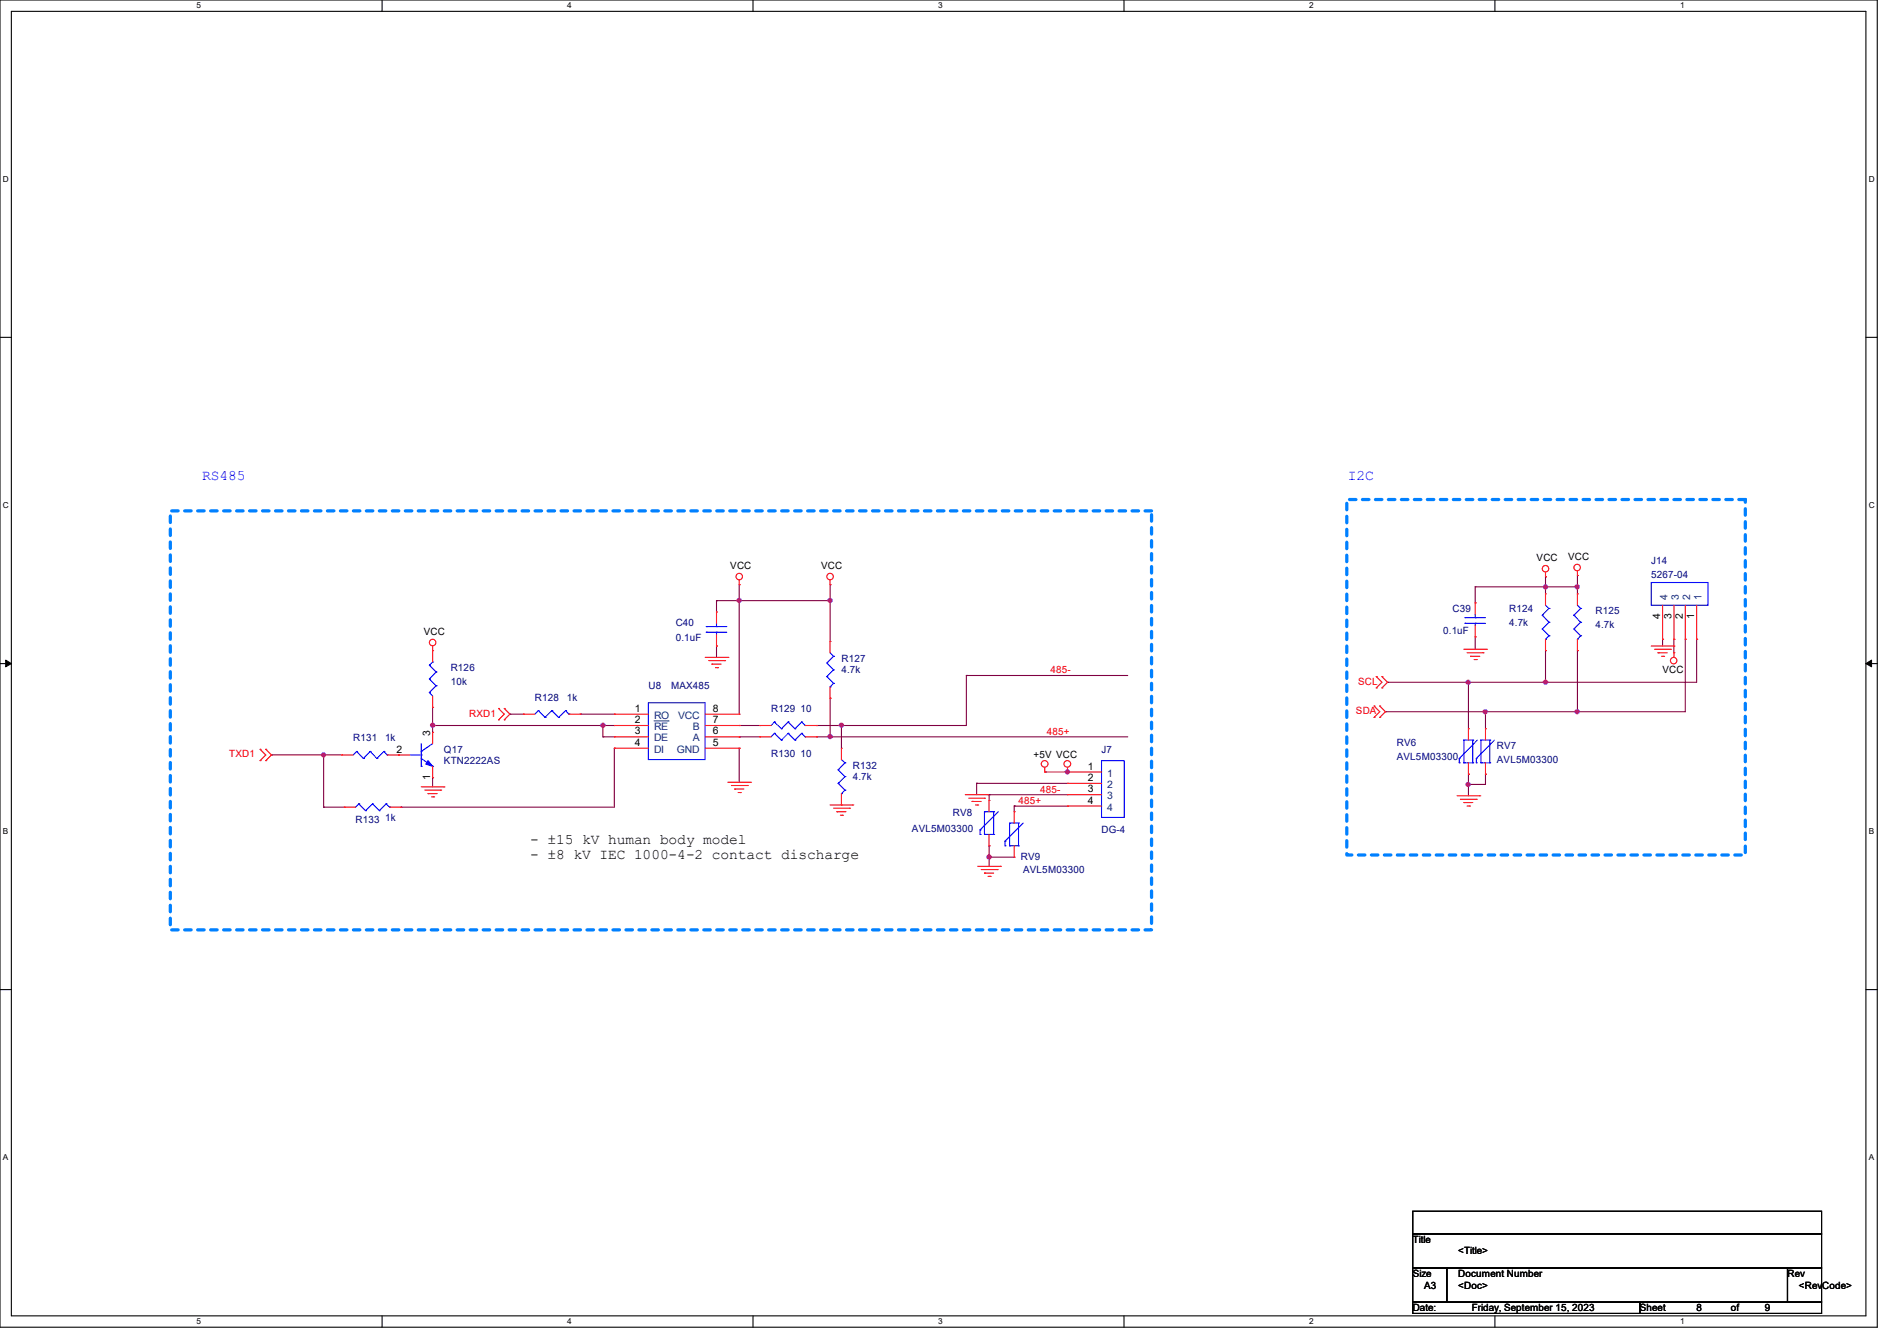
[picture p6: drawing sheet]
<svg xmlns="http://www.w3.org/2000/svg" width="297mm" height="210mm" viewBox="0 0 297 210" stroke-linecap="round" stroke-linejoin="round" font-family="sans-serif">
<path d="M0 0h293.9v207.9h-293.9zM1.8 1.8h290.3v204.3h-290.3z" fill="none" stroke="#000" stroke-width=".17"/>
<g fill="#fff">
<path d="M30.8 .2h.7v1.4h-.7z"/>
<path d="M30.8 206.2h.7v1.4h-.7z"/>
</g>
<path d="M59.8 0v1.8M59.8 206.1v1.8" fill="none" stroke="#000" stroke-width=".17"/>
<g fill="#fff">
<path d="M88.8 .2h.7v1.4h-.7z"/>
<path d="M88.8 206.2h.7v1.4h-.7z"/>
</g>
<path d="M117.9 0v1.8M117.9 206.1v1.8" fill="none" stroke="#000" stroke-width=".17"/>
<g fill="#fff">
<path d="M146.9 .2h.7v1.4h-.7z"/>
<path d="M146.9 206.2h.7v1.4h-.7z"/>
</g>
<path d="M176 0v1.8M176 206.1v1.8" fill="none" stroke="#000" stroke-width=".17"/>
<g fill="#fff">
<path d="M205 .2h.7v1.4h-.7z"/>
<path d="M205 206.2h.7v1.4h-.7z"/>
</g>
<path d="M234.1 0v1.8M234.1 206.1v1.8" fill="none" stroke="#000" stroke-width=".17"/>
<g fill="#fff">
<path d="M263.1 .2h.6v1.4h-.6z"/>
<path d="M263.1 206.2h.6v1.4h-.6z"/>
<path d="M.5 27.3h.9v1.4h-.9z"/>
<path d="M292.6 27.3h.9v1.4h-.9z"/>
<path d="M.5 78.4h.9v1.4h-.9z"/>
<path d="M292.6 78.4h.9v1.4h-.9z"/>
</g>
<path d="M0 52.8h1.8M292.1 52.8h1.8" fill="none" stroke="#000" stroke-width=".17"/>
<g fill="#fff">
<path d="M.5 129.5h.8v1.4h-.8z"/>
<path d="M292.6 129.5h.8v1.4h-.8z"/>
</g>
<path d="M0 103.9h1.8M292.1 103.9h1.8" fill="none" stroke="#000" stroke-width=".17"/>
<path d="M.9 103.4l.9 .5-.9 .5zM292.1 103.9l.9-.5v1z" fill="#000" stroke="#000" stroke-width=".16"/>
<g fill="#fff">
<path d="M.5 180.5h.8v1.4h-.8z"/>
<path d="M292.6 180.5h.8v1.4h-.8z"/>
</g>
<path d="M0 155h1.8M292.1 155h1.8M221.2 189.7h64v3.6h-64zM221.2 193.3h64v5.3h-64zM221.2 198.6h5.3v5.3h-5.3zM226.5 198.6h53.4v5.3h-53.4zM279.9 198.6h5.3v5.3h-5.3zM221.2 203.9h35.6v1.8h-35.6zM256.8 203.9h28.4v1.8h-28.4z" fill="none" stroke="#000" stroke-width=".17"/>
<path d="M210.9 78.2h62.4v55.7h-62.4zM26.7 80h153.6v65.6h-153.6z" fill="none" stroke="#0080ff" stroke-width=".51" stroke-dasharray="1"/>
<g fill="none" stroke="#800040" stroke-width=".17">
<path d="M112.2 94.1h.1M112.2 94.1h17.8M112.2 94.1v1.7M115.7 94.1h.1M115.7 91.6h.1M115.7 91.6v20.2M130 91.6h.1M130 94.1h.1M130 91.6v8.9M231 91.9h.1M231 99.7h.1M231 94.4h.1"/>
<path d="M231 91.9h16M231 91.9v2.5M231 99.7v2M242 90.3h.1M242 91.9h.1M242 90.3v2.7M247 91.9h.1M247 90.1h.1M247 90.1v2.9M42.5 118.2h.1M42.5 118.2h11M50.7 118.2h.1"/>
<path d="M50.7 118.2v8.2M67.7 113.6h.1M67.7 110.8h.1M67.7 113.6h28.5M67.7 110.8v3.9M79.8 111.8h.1M79.8 111.8h2.2M90.8 111.8h.1M90.8 111.8h5.4M94.4 113.6h.1M94.4 115.4h.1M94.4 115.4h1.8"/>
<path d="M94.4 113.6v1.8M96.2 117.2h.1M96.2 117.2v9.2h-33.4M112.2 101.2h.1M112.2 101.2v1.8M115.7 113.6h.1M115.7 115.4h.1M115.7 117.2h.1M115.7 113.6h3.3M115.7 115.4h3.3M115.7 117.2v5.3M127.8 113.6h.1"/>
<path d="M127.8 115.4h.1M127.8 115.4h48.8M130 109.3h.1M130 115.4h.1M130 109.3v6.1M131.7 113.6h.1M131.7 113.6v3.6M151.3 105.8h.1M151.3 105.8v7.8h-23.5M151.3 105.8h25.3M216.9 111.5h.1M217.3 106.8h.1"/>
<path d="M229.9 106.8h.1M229.9 106.8v7.3M232.6 111.5h.1M232.6 111.5v2.6M242 101.9h.1M242 106.8h.1M242 101.9v4.9M247 111.5h.1M247 101.9h.1M247 101.9v9.6M260.3 100.1h.1M260.3 100.1v1.1"/>
<path d="M262.1 100.1h.1M262.1 100.1v2.1M263.9 100.1h.1M263.9 100.1v11.4h-47M265.6 100.1h.1M265.6 100.1v6.7h-48.3M50.7 126.4h.1M50.7 126.4h3.2M62.8 126.4h.1M67.7 121.8h.1M67.7 121.8v1.4M152.9 122.7h.1"/>
<path d="M152.9 122.7v1.8M152.9 122.7h14.2M154.9 134.2h.1M154.9 124.5h.1M154.9 132.5h.1M154.9 124.5v.8M154.9 132.5v3.2M154.9 134.2h3.9M154.9 124.5h12.2M158.8 126.2h.1M158.8 126.2h8.3M158.8 126.2v.9"/>
<path d="M163.6 120.9h.1M163.6 120.9h3.5M229.9 122.9h.1M229.9 121.2h.1M229.9 121.2v3.4M232.6 121.2h.1M232.6 121.2v1.7h-2.7"/>
</g>
<g fill="#f0f" stroke="#f0f" stroke-width=".17">
<circle cx="242" cy="91.9" r=".33"/>
<circle cx="246.9" cy="91.9" r=".33"/>
<circle cx="246.9" cy="111.5" r=".33"/>
<circle cx="229.9" cy="106.8" r=".33"/>
<circle cx="232.5" cy="111.5" r=".33"/>
<circle cx="229.9" cy="122.9" r=".33"/>
<circle cx="154.9" cy="134.2" r=".33"/>
<circle cx="130" cy="115.4" r=".33"/>
<circle cx="131.8" cy="113.6" r=".33"/>
<circle cx="115.7" cy="94" r=".33"/>
<circle cx="50.7" cy="118.2" r=".32"/>
<circle cx="94.4" cy="113.6" r=".33"/>
<circle cx="67.7" cy="113.6" r=".33"/>
<circle cx="130" cy="94" r=".33"/>
<circle cx="242" cy="106.8" r=".33"/>
<circle cx="167.1" cy="120.9" r=".32"/>
</g>
<g fill="none" stroke="#f00" stroke-width=".17">
<path d="M112.2 95.8h.1M112.2 95.8v1.8M112.2 99.4v1.8M115.7 91.6h.1M115.7 90.8v.8M130 91.6h.1M130 90.8v.8M231 99.7h.1M231 94.4h.1M231 94.4v1.8M231 98v1.7M242 90.3h.1"/>
<path d="M242 93h.1M242 89.6v.7M242 93v1.8M247 90.1h.1M247 93h.1M247 89.5v.6M247 93v1.8M260.3 94.8v5.3M262.1 94.8v5.3M263.9 94.8v5.3M265.6 94.8v5.3M40.7 117.3h.1"/>
<path d="M40.7 119.1h.1M40.7 117.3l.9 .9-.9 .9M41.6 119.1h.1M41.6 117.3h.1M41.6 117.3l.9 .9-.9 .9M53.5 118.2h.1M53.5 118.2h1.8M60.6 118.2h3.6M62.4 118.2h.1M67.7 101.9h.1M67.7 114.7h.1M67.7 110.8h.1"/>
<path d="M67.7 101.2v2.5M67.7 109v1.8M67.7 114.7v1.8M78.1 111h.1M78.1 112.7h.1M78.1 111l.9 .8-.9 .9M79 112.7h.1M79 111h.1M79 111l.8 .8-.8 .9M82 111.8h.1M82 111.8h1.7M89.1 111.8h1.7"/>
<path d="M90.8 111.8h.1M96.2 111.8h.1M96.2 113.6h.1M96.2 115.4h.1M96.2 117.2h.1M96.2 111.8h5.3M96.2 113.6h5.3M96.2 115.4h5.3M96.2 117.2h5.3M110.4 103h3.6M110.4 111.8h5.3M110.4 113.6h5.3"/>
<path d="M110.4 115.4h5.3M110.4 117.2h5.3M111 103.5h2.5M111.5 104h.1M111.5 104h1.4M112 104.6h.4M112.2 101.2h.1M112.4 104.6h.1M113.5 103.5h.1M114 103h.1M115.7 111.8h.1M115.7 113.6h.1"/>
<path d="M115.7 115.4h.1M115.7 117.2h.1M119 113.6h.1M119 115.4h.1M119 113.6h1.7M119 115.4h1.7M126.1 113.6h1.7M126.1 115.4h1.7M127.8 113.6h.1M127.8 115.4h.1M130 100.5h.1M130 109.3h.1"/>
<path d="M130 100.5v1.7M130 107.6v1.7M131.7 117.2h.1M131.7 117.2v1.8M215.1 110.6h.1M215.1 112.4h.1M215.1 110.6l.9 .9-.9 .9M215.5 106h.1M215.5 107.7h.1M215.5 106l.9 .8-.9 .9M216 112.4h.1M216 110.6h.1"/>
<path d="M216 110.6l.9 .9-.9 .9M216.4 107.7h.1M216.4 106h.1M216.4 106l.9 .8-.9 .9M229.2 101.7h3.5M229.7 102.2h2.5M229.9 114.1h.1M229.9 114.1v1.8M229.9 119.5v1.7M230.3 102.8h.1M230.3 102.8h1.4M230.8 103.3h.3"/>
<path d="M231.1 103.3h.1M232.2 102.2h.1M232.6 114.1h.1M232.6 114.1v1.8M232.6 119.5v1.7M232.7 101.7h.1M242 101.9h.1M242 100.1v1.8M247 101.9h.1M247 100.1v1.8M258.5 101.2h3.6M259 101.7h2.5"/>
<path d="M259.6 102.2h.1M259.6 102.2h1.4M260.1 102.8h.4M260.3 100.1h.1M260.5 102.8h.1M261.5 101.7h.1M262.1 101.2h.1M262.1 102.2h.1M262.1 100.1h.1M262.1 102.2v.8M263.9 100.1h.1M265.6 100.1h.1"/>
<path d="M53.9 126.4h.1M53.9 126.4h1.8M61 126.4h1.8M62.8 126.4h.1M66 123.2h3.5M66.5 123.7h2.5M67 124.3h.1M67 124.3h1.5M67.6 124.8h.3M67.7 121.8h.1M67.7 120v1.8M67.9 124.8h.1"/>
<path d="M69 123.7h.1M69.5 123.2h.1M114 122.5h3.5M114.5 123h2.5M115 123.6h.1M115 123.6h1.5M115.6 124.1h.3M115.9 124.1h.1M117 123h.1M117.5 122.5h.1M130 126.1h3.5M130.5 126.6h2.5"/>
<path d="M131 127.1h.1M131 127.1h1.5M131.6 127.7h.3M131.7 126.1h.1M131.7 124.3v1.8M131.9 127.7h.1M133 126.6h.1M133.5 126.1h.1M151.1 124.5h3.6M151.7 125h2.4M152.2 125.5h.1M152.2 125.5h1.4"/>
<path d="M152.7 126.1h.4M153.1 126.1h.1M153.1 135.7h3.5M153.6 136.2h2.5M154.1 136.7h.1M154.1 125h.1M154.1 136.7h1.5M154.7 124.5h.1M154.7 137.2h.3M154.9 125.3h.1M154.9 132.5h.1M154.9 125.3v1.8"/>
<path d="M154.9 130.7v1.8M155 137.2h.1M156.1 136.2h.1M156.6 135.7h.1M158.8 127.1h.1M158.8 134.2h.1M158.8 127.1v1.8M158.8 132.5v1.7M163.6 120.9h.1M163.6 120.2v.7M167.1 120.9h.1M167.1 122.7h.1"/>
<path d="M167.1 124.5h.1M167.1 126.2h.1M167.1 126.2h5.4M167.1 124.5h5.4M167.1 120.2v.7M167.1 120.9h5.4M167.1 122.7h5.4M228.1 124.6h3.6M228.6 125.2h2.5M229.2 125.7h.1M229.2 125.7h1.4M229.7 126.2h.4"/>
<path d="M229.9 121.2h.1M230.1 126.2h.1M231.1 125.2h.1M231.7 124.6h.1M232.6 121.2h.1"/>
<circle cx="115.7" cy="90.3" r=".51"/>
<circle cx="130" cy="90.3" r=".51"/>
<circle cx="242" cy="89.1" r=".51"/>
<circle cx="246.9" cy="88.9" r=".51"/>
<circle cx="67.7" cy="100.6" r=".51"/>
<circle cx="163.6" cy="119.6" r=".52"/>
<circle cx="167.1" cy="119.6" r=".52"/>
<circle cx="262" cy="103.5" r=".51"/>
</g>
<path d="M67 119.1l.7 .9-1-.3z" fill="#00f" stroke="#00f" stroke-width=".17"/>
<g fill="none" stroke="#00f" stroke-width=".17">
<path d="M110.6 98.1h.1M110.6 99h.1M110.6 98.1h3.2M110.6 99h3.2M112.2 99h.1M112.2 98.1h.1M112.2 97.6v.5M112.2 99v.4M229.4 96.7h.1M229.4 97.6h.1M229.4 96.7h3.2M229.4 97.6h3.2"/>
<path d="M231 97.6h.1M231 96.7h.1M231 96.2v.5M231 97.6v.4M241.5 96.4h.1M241.5 98.5h.1M241.5 96.4l1 1.1M241.5 98.5l1 1.1M242 94.8l.5 .5M242.5 95.3h.1M242.5 97.5h.1M242.5 99.6h.1"/>
<path d="M242.5 95.3l-1 1.1M242.5 97.5l-1 1M242.5 99.6l-.5 .5M246.4 96.4h.1M246.4 98.5h.1M246.4 96.4l1.1 1.1M246.4 98.5l1.1 1.1M247 94.8l.5 .5M247.5 95.3h.1M247.5 97.5h.1M247.5 99.6h.1M247.5 95.3l-1.1 1.1"/>
<path d="M247.5 97.5l-1.1 1M247.5 99.6l-.5 .5M258.5 91.2h8.9v3.6h-8.9zM55.8 117.7h.1M55.8 117.7l-.5 .5M55.8 117.7l1.1 1.1M56.9 118.8h.1M58 117.7h.1M58 117.7l-1.1 1.1M58 117.7l1 1.1M59 118.8h.1M60.1 117.7h.1"/>
<path d="M60.1 117.7l-1.1 1.1M60.1 117.7l.5 .5M60.6 118.2h.1M64.2 118.2h1.8M66 117.7h.1M66 118.2h.1M66 118.8l1.7 1.2M66 116.5v3.5M67.2 108.5h.1M67.2 106.3h.1M67.2 104.2h.1M67.2 108.5l.5 .5"/>
<path d="M67.2 106.3l1.1 1.1M67.2 104.2l1.1 1M67.7 103.7h.1M67.7 116.5l-1.7 1.2M67.7 103.7l-.5 .5M68.3 107.4h.1M68.3 105.2h.1M68.3 107.4l-1.1 1.1M68.3 105.2l-1.1 1.1M84.3 111.3h.1M84.3 111.3l-.6 .5M84.3 111.3l1 1.1"/>
<path d="M85.3 112.4h.1M86.4 111.3h.1M86.4 111.3l-1.1 1.1M86.4 111.3l1.1 1.1M87.5 112.4h.1M88.6 111.3h.1M88.6 111.3l-1.1 1.1M88.6 111.3l.5 .5M89.1 111.8h.1M101.5 110.1h8.9v8.9h-8.9zM121.2 113.1h.1M121.2 114.9h.1"/>
<path d="M121.2 113.1l-.5 .5M121.2 113.1l1.1 1M121.2 114.9l-.5 .5M121.2 114.9l1.1 1M122.3 114.1h.1M122.3 115.9h.1M123.4 113.1h.1M123.4 114.9h.1M123.4 114.9l1.1 1M123.4 113.1l-1.1 1M123.4 113.1l1.1 1M123.4 114.9l-1.1 1"/>
<path d="M124.5 114.1h.1M124.5 115.9h.1M125.5 113.1h.1M125.5 114.9h.1M125.5 113.1l-1 1M125.5 113.1l.6 .5M125.5 114.9l-1 1M125.5 114.9l.6 .5M126.1 113.6h.1M126.1 115.4h.1M129.5 103.8h.1M129.5 106h.1"/>
<path d="M129.5 103.8l1 1.1M129.5 106l1 1M130 107.6h.1M130 102.2l.5 .6M130.5 102.8h.1M130.5 104.9h.1M130.5 107h.1M130.5 102.8l-1 1M130.5 104.9l-1 1.1M130.5 107l-.5 .6M131.7 119l.6 .5M132.3 119.5h.1"/>
<path d="M132.3 119.5l-1.1 1.1M172.5 119.1h3.5v8.9h-3.5zM228.5 118.8h.1M228.5 119.5h.1M228.5 118.8v.7M229.2 119.5h.1M229.2 115.9h.1M229.2 115.9h1.4M229.2 119.5h1.4M229.2 115.9v3.6M230.6 115.9h.1M230.6 119.5h.1"/>
<path d="M230.6 115.9v3.6M231.1 118.8h.1M231.1 119.5h.1M231.1 118.8v.7M231.3 115.9l-2.8 2.9M231.9 119.5h.1M231.9 115.9h.1M231.9 115.9h1.4M231.9 119.5h1.4M231.9 115.9v3.6M233.3 115.9h.1M233.3 119.5h.1"/>
<path d="M233.3 115.9v3.6M234 115.9l-2.9 2.9M242 100.1h.1M247 100.1h.1M56.2 125.9h.1M56.2 125.9l-.5 .5M56.2 125.9l1 1.1M57.2 127h.1M58.3 125.9h.1M58.3 125.9l-1.1 1.1M58.3 125.9l1.1 1.1M59.4 127h.1"/>
<path d="M60.5 125.9h.1M60.5 125.9l-1.1 1.1M60.5 125.9l.5 .5M61 126.4h.1M66 120h.1M67.7 120h.1M131.2 120.6h.1M131.2 122.7h.1M131.2 120.6l1.1 1M131.2 122.7l1.1 1M131.7 124.3h.1M132.3 121.6h.1"/>
<path d="M132.3 123.7h.1M132.3 121.6l-1.1 1.1M132.3 123.7l-.6 .6M153.5 130h.1M153.5 130.7h.1M153.5 130v.7M154.1 130.7h.1M154.1 127.1h.1M154.1 127.1h1.5M154.1 130.7h1.5M154.1 127.1v3.6M155.6 127.1h.1"/>
<path d="M155.6 130.7h.1M155.6 127.1v3.6M156.3 127.1l-2.8 2.9M157.4 131.7h.1M157.4 132.5h.1M157.4 131.7v.8M158.1 132.5h.1M158.1 128.9h.1M158.1 128.9h1.4M158.1 132.5h1.4M158.1 128.9v3.6M159.5 128.9h.1"/>
<path d="M159.5 132.5h.1M159.5 128.9v3.6M160.2 128.9l-2.8 2.8"/>
</g>
<path d="M102.4 112.9h2.2M104.6 112.9h.1" fill="none" stroke="#004080" stroke-width=".16"/>
<g font-size="2.3" fill="#00f">
<text x="31.7" y="75.1">RS485</text>
<text x="211" y="75.1">I2C</text>
</g>
<g font-size="2.3">
<text x="83" y="132.2">- ±15 kV human body model</text>
<text x="83" y="134.5">- ±8 kV IEC 1000-4-2 contact discharge</text>
</g>
<g font-size="1.6">
<text x="114.3" y="89.1">VCC</text>
<text x="128.6" y="89.1">VCC</text>
<text x="240.6" y="87.8">VCC</text>
<text x="245.5" y="87.7">VCC</text>
<text x="66.3" y="99.4">VCC</text>
<text x="259.9" y="96.9" transform="rotate(-90 259.9 96.9)">4</text>
<text x="261.7" y="96.9" transform="rotate(-90 261.7 96.9)">3</text>
<text x="263.5" y="96.9" transform="rotate(-90 263.5 96.9)">2</text>
<text x="265.3" y="96.9" transform="rotate(-90 265.3 96.9)">1</text>
<text x="260.3" y="105.4">VCC</text>
<text x="99.4" y="111.5">1</text>
<text x="99.4" y="113.2">2</text>
<text x="111.6" y="111.5">8</text>
<text x="111.6" y="113.2">7</text>
<text x="62.1" y="117.9">2</text>
<text x="67.4" y="115.2" transform="rotate(-90 67.4 115.2)">3</text>
<text x="99.4" y="115">3</text>
<text x="99.4" y="116.8">4</text>
<text x="111.6" y="115">6</text>
<text x="111.6" y="116.8">5</text>
<text x="161.8" y="118.8">+5V VCC</text>
<text x="67.4" y="122.1" transform="rotate(-90 67.4 122.1)">1</text>
<text x="170.3" y="120.5">1</text>
<text x="170.3" y="122.3">2</text>
<text x="170.3" y="124.1">3</text>
<text x="170.3" y="125.9">4</text>
<text x="221.2" y="194.7">Title</text>
<text x="228.3" y="196.5">&lt;Title&gt;</text>
<text x="221.2" y="200">Size</text>
<text x="223" y="201.8">A3</text>
<text x="228.3" y="200">Document Number</text>
<text x="228.3" y="201.8">&lt;Doc&gt;</text>
<text x="279.9" y="200">Rev</text>
<text x="281.6" y="201.8">&lt;RevCode&gt;</text>
<text x="221.2" y="205.4">Date:</text>
<text x="230.4" y="205.4">Friday, September 15, 2023</text>
<text x="256.7" y="205.4">Sheet</text>
<text x="265.6" y="205.4">8</text>
<text x="271" y="205.4">of</text>
<text x="276.3" y="205.4">9</text>
</g>
<g font-size="1.6" fill="#000080">
<text x="258.5" y="88.4">J14</text>
<text x="227.4" y="95.8">C39</text>
<text x="236.3" y="95.8">R124</text>
<text x="258.5" y="90.5">5267-04</text>
<text x="105.8" y="98">C40</text>
<text x="105.8" y="100.5">0.1uF</text>
<text x="226" y="99.2">0.1uF</text>
<text x="236.3" y="98">4.7k</text>
<text x="249.8" y="96.2">R125</text>
<text x="249.8" y="98.3">4.7k</text>
<text x="70.6" y="105.1">R126</text>
<text x="70.6" y="107.2">10k</text>
<text x="101.5" y="107.9">U8</text>
<text x="105.1" y="107.9">MAX485</text>
<text x="131.7" y="103.7">R127</text>
<text x="131.7" y="105.4">4.7k</text>
<text x="83.7" y="109.7">R128</text>
<text x="88.7" y="109.7">1k</text>
<text x="120.7" y="111.5">R129 10</text>
<text x="55.3" y="116.1">R131</text>
<text x="60.3" y="116.1">1k</text>
<text x="69.5" y="117.9">Q17</text>
<text x="69.5" y="119.7">KTN2222AS</text>
<text x="120.7" y="118.6">R130 10</text>
<text x="172.5" y="117.9">J7</text>
<text x="218.7" y="116.8">RV6</text>
<text x="218.7" y="119">AVL5M03300</text>
<text x="234.4" y="117.3">RV7</text>
<text x="234.4" y="119.5">AVL5M03300</text>
<text x="133.5" y="120.4">R132</text>
<text x="133.5" y="122.2">4.7k</text>
<text x="55.7" y="128.9">R133</text>
<text x="60.3" y="128.6">1k</text>
<text x="142.8" y="130.3">AVL5M03300</text>
<text x="149.2" y="127.8">RV8</text>
<text x="172.5" y="130.5">DG-4</text>
<text x="159.8" y="134.6">RV9</text>
<text x="160.2" y="136.7">AVL5M03300</text>
</g>
<g font-size="1.6" fill="#004080">
<text x="261.1" y="93.9" transform="rotate(-90 261.1 93.9)">4</text>
<text x="262.9" y="93.9" transform="rotate(-90 262.9 93.9)">3</text>
<text x="264.6" y="93.9" transform="rotate(-90 264.6 93.9)">2</text>
<text x="266.4" y="93.9" transform="rotate(-90 266.4 93.9)">1</text>
<text x="102.4" y="112.6">RO</text>
<text x="106.2" y="112.6">VCC</text>
<text x="102.4" y="114.3">RE</text>
<text x="102.4" y="116.1">DE</text>
<text x="102.4" y="117.9">DI</text>
<text x="106" y="117.9">GND</text>
<text x="108.5" y="114.3">B</text>
<text x="108.5" y="116.1">A</text>
<text x="173.4" y="121.6">1</text>
<text x="173.4" y="123.4">2</text>
<text x="173.4" y="125.2">3</text>
<text x="173.4" y="127">4</text>
</g>
<g font-size="1.6" fill="#f00">
<text x="164.5" y="105.4">485-</text>
<text x="212.6" y="107.2">SCL</text>
<text x="73.4" y="112.2">RXD1</text>
<text x="212.3" y="111.8">SDA</text>
<text x="35.9" y="118.6">TXD1</text>
<text x="163.9" y="115.1">485+</text>
<text x="159.5" y="125.9">485+</text>
<text x="162.9" y="124.1">485-</text>
</g>
<g font-size="1.3">
<text x="30.8" y="1.3">5</text>
<text x="88.8" y="1.3">4</text>
<text x="146.9" y="1.3">3</text>
<text x="205" y="1.3">2</text>
<text x="263.1" y="1.3">1</text>
<text x=".5" y="28.4">D</text>
<text x="292.6" y="28.4">D</text>
<text x=".5" y="79.5">C</text>
<text x="292.6" y="79.5">C</text>
<text x=".5" y="130.6">B</text>
<text x="292.6" y="130.6">B</text>
<text x=".5" y="181.7">A</text>
<text x="292.6" y="181.7">A</text>
<text x="30.8" y="207.4">5</text>
<text x="88.8" y="207.4">4</text>
<text x="146.9" y="207.4">3</text>
<text x="205" y="207.4">2</text>
<text x="263.1" y="207.4">1</text>
</g>
</svg>
